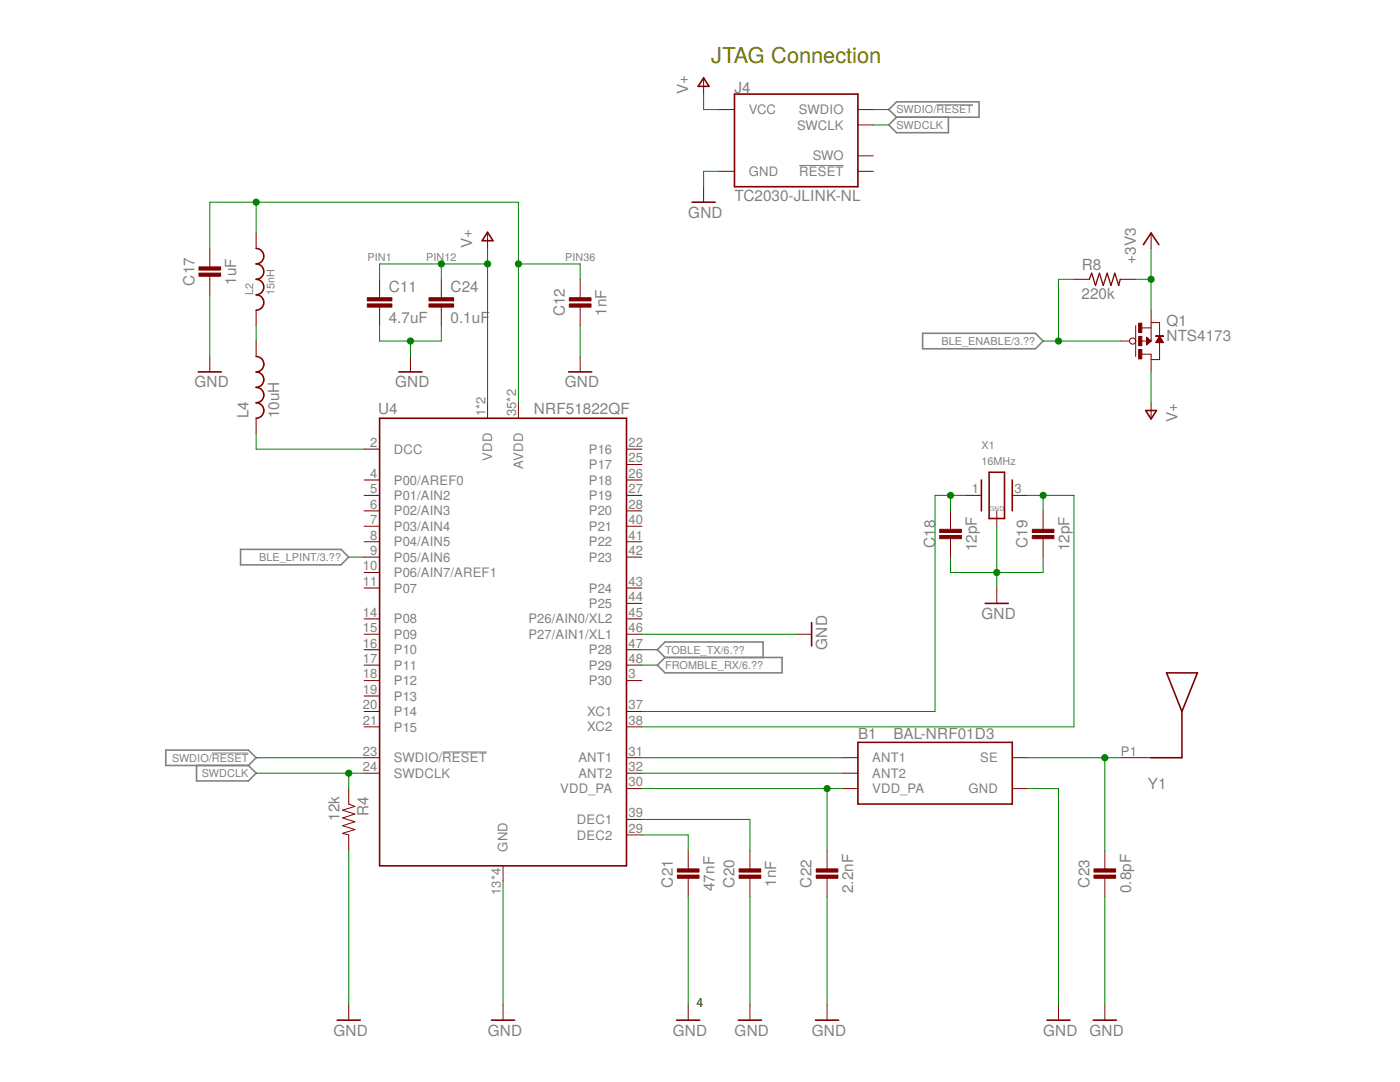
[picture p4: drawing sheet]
<svg xmlns="http://www.w3.org/2000/svg" width="279mm" height="216mm" viewBox="0 0 279 216" stroke-linecap="round" stroke-linejoin="round" font-family="sans-serif">
<path d="M159.5 33h8.9M186.9 20.9h7.3M42.3 150.3h7.3M88.3 150.1h8.9" fill="none" stroke="#808080" stroke-width=".2"/>
<path d="M177.4 21.9l1.5-1.6h16.5v3.1h-16.5zM178.9 23.4l-1.5 1.5 1.5 1.6h10.4v-3.1M184.1 66.5h22.5l1.6 1.6-1.6 1.5h-22.5zM48 109.6h20.1l1.5 1.6-1.5 1.5h-20.1zM132.7 131.2l-1.5-1.6 1.5-1.5h19.6v3.1M132.7 131.2h23.4v3.1h-23.4l-1.5-1.6zM33.1 149.7h16.5l1.5 1.5-1.5 1.5h-16.5zM39.2 152.7v3.1h10.4l1.5-1.5-1.5-1.6" fill="none" stroke="#808080" stroke-width=".32"/>
<g fill="none" stroke="#800000" stroke-width=".2">
<path d="M140.4 15.7v3.1M140.4 37.3v3M143.5 21.9h3.1M143.5 34.2h3.1M171.2 21.9h3.1M171.2 24.9h3.1M171.2 31.1h3.1M171.2 34.2h3.1M41.9 49.6v3.7M41.9 54.8v4M51.1 46.5v3.1M75.8 55.7v3.7"/>
<path d="M88.1 55.7v3.7M97.3 46.5v3.1M115.8 55.7v3.7M214.3 55.7h3.1M223.6 55.7h3.1M229.7 46.5v3.1M41.9 71.1v3.1M51.1 61.9v3.1M51.1 68.1v3M75.8 61.3v3.7M81.9 71.1v3.1M88.1 61.3v3.7"/>
<path d="M115.8 61v4M115.8 71.1v3.1M223.6 68.1h1.8M226.7 65v6.1M227.9 68.1h1.8M227.9 70.7h1.8v3.5M227.9 65.4h1.8M228.8 67.3l.9 .8-.9 .7zM228.8 68.7h.1M228.8 68.6h.2M228.8 68.6h.3M228.8 68.5h.4"/>
<path d="M228.8 68.4h.5M228.8 68.3h.6M228.8 68.2h.8M228.8 68.1h.9M228.8 68h.9M228.8 67.9h.8M228.8 67.8h.6M228.8 67.7h.5M228.8 67.6h.4M228.8 67.6h.3M228.8 67.5h.2M228.8 67.4h.1"/>
<path d="M229.7 64.4h1.7v2.7M229.7 61.9v6.2M230.7 68.3h1.4M230.8 68.2h1.3M230.8 68.1h1.2M230.9 68h1.1M230.9 67.9h1M231 67.8h.9M231 67.7h.8M231.1 67.6h.7M231.2 67.6h.5M231.2 67.5h.4"/>
<path d="M231.3 67.4h.3M231.3 67.3h.2M231.4 67.2h.1M231.4 68.4v3.4h-1.7M231.4 67.1l.8 1.3h-1.5zM51.1 83.5v3M72.7 95.8h3.1M72.7 98.8h3.1M72.7 89.6h3.1M97.3 80.4v3.1M103.5 80.4v3.1M125 95.8h3.1"/>
<path d="M125 98.8h3.1M125 89.6h3.1M125 92.7h3.1M192.8 98.8h3.1M202 98.8h3.1M229.7 80.4v3.1M72.7 101.9h3.1M72.7 105h3.1M72.7 108.1h3.1M72.7 111.2h3.1M72.7 114.2h3.1M72.7 117.3h3.1"/>
<path d="M125 101.9h3.1M125 105h3.1M125 108.1h3.1M125 111.2h3.1M125 117.3h3.1M189.7 101.9v3.7M189.7 107.2v4M198.9 101.9v3.1M198.9 117.3v3.1M208.2 101.9v3.7M208.2 107.2v4M72.7 123.5h3.1"/>
<path d="M72.7 126.6h3.1M72.7 129.6h3.1M72.7 132.7h3.1M72.7 135.8h3.1M72.7 138.9h3.1M125 123.5h3.1M125 126.6h3.1M125 129.6h3.1M125 132.7h3.1M125 135.8h3.1M125 120.4h3.1M158.9 126.6h3.1"/>
<path d="M69.6 157.4v3l1.2 .5-2.4 .8 2.4 .7-2.4 .8 2.4 .8-2.4 .8 2.4 .7-2.4 .8 1.2 .3v3.1M72.7 142h3.1M72.7 145h3.1M72.7 151.2h3.1M72.7 154.3h3.1M125 142h3.1M125 145h3.1M125 151.2h3.1M125 154.3h3.1M125 157.4h3.1M168.1 151.2h3.1M168.1 154.3h3.1"/>
<path d="M168.1 157.4h3.1M202 151.2h3.1M202 157.4h3.1M223.6 151.2h6.1M100.4 172.8v3M125 163.5h3.1M125 166.6h3.1M137.4 169.7v3.7M137.4 174.9v4M149.7 169.7v3.7M149.7 174.9v4M165.1 169.7v3.7"/>
<path d="M165.1 174.9v4M220.5 169.7v3.7M220.5 174.9v4M69.6 200.5v3.1M100.4 200.5v3.1M137.4 200.5v3.1M149.7 200.5v3.1M165.1 200.5v3.1M211.2 200.5v3.1M220.5 200.5v3.1"/>
<circle cx="226" cy="68.1" r=".61"/>
</g>
<g fill="#800000" stroke="#800000" stroke-width=".2">
<path d="M113.6 59.4h4.3v.6h-4.3z"/>
<path d="M113.6 60.6h4.3v.7h-4.3z"/>
<path d="M39.7 53.3h4.3v.6h-4.3z"/>
<path d="M39.7 54.5h4.3v.6h-4.3z"/>
<path d="M187.5 105.6h4.4v.7h-4.4z"/>
<path d="M187.5 106.8h4.4v.7h-4.4z"/>
<path d="M206 105.6h4.3v.7h-4.3z"/>
<path d="M206 106.8h4.3v.7h-4.3z"/>
<path d="M147.5 173.4h4.3v.6h-4.3z"/>
<path d="M147.5 174.6h4.3v.6h-4.3z"/>
<path d="M135.2 173.4h4.3v.6h-4.3z"/>
<path d="M135.2 174.6h4.3v.6h-4.3z"/>
<path d="M162.9 173.4h4.3v.6h-4.3z"/>
<path d="M162.9 174.6h4.3v.6h-4.3z"/>
<path d="M218.3 173.4h4.4v.6h-4.4z"/>
<path d="M218.3 174.6h4.4v.6h-4.4z"/>
<path d="M85.6 60.6h4.9v.7h-4.9z"/>
<path d="M85.6 59.4h4.9v.6h-4.9z"/>
<path d="M73.3 60.6h4.9v.7h-4.9z"/>
<path d="M73.3 59.4h4.9v.6h-4.9z"/>
<path d="M227.2 64.5h.7v1.9h-.7z"/>
<path d="M227.2 67.1h.7v1.9h-.7z"/>
<path d="M227.2 69.7h.7v1.9h-.7z"/>
<path d="M230.7 67h1.5v.1h-1.5z"/>
</g>
<g fill="none" stroke="#800000" stroke-width=".32">
<path d="M140.4 15.5l1.1 1.7h-2.2zM146.6 18.8h24.6v18.5h-24.6zM51.1 49.6a1.55 1.55 0 0 1 1.6 1.5 1.55 1.55 0 0 1-1.6 1.6 1.53 1.53 0 0 1 1.6 1.5 1.53 1.53 0 0 1-1.6 1.5 1.55 1.55 0 0 1 1.6 1.6 1.55 1.55 0 0 1-1.6 1.5 1.53 1.53 0 0 1 1.6 1.6 1.53 1.53 0 0 1-1.6 1.5M97.3 46.3l1.1 1.7h-2.2zM138.1 40.3h4.6M228.2 48.8l1.5-2.3 1.6 2.3M39.6 74.2h4.6M51.1 71.1a1.53 1.53 0 0 1 1.6 1.6 1.53 1.53 0 0 1-1.6 1.5 1.55 1.55 0 0 1 1.6 1.6 1.55 1.55 0 0 1-1.6 1.5 1.53 1.53 0 0 1 1.6 1.5 1.53 1.53 0 0 1-1.6 1.6 1.55 1.55 0 0 1 1.6 1.5 1.55 1.55 0 0 1-1.6 1.6M79.6 74.2h4.6M113.5 74.2h4.6M75.8 83.5h49.2v89.3h-49.2zM195.9 95.8v6.1"/>
<path d="M197.4 94.2h3.1v9.3h-3.1zM202 95.8v6.1M228.6 81.9h2.2l-1.1 1.7zM162 124.2v4.7M196.6 120.4h4.6M232.8 134.3h6.2l-3.1 7.7zM171.2 148.1h30.8v12.3h-30.8zM235.9 142v9.2h-6.2M67.3 203.6h4.6M98.1 203.6h4.6M135 203.6h4.7M147.3 203.6h4.7"/>
<path d="M162.8 203.6h4.6M208.9 203.6h4.7M218.2 203.6h4.6"/>
</g>
<path d="M217.4 55.7l.5-1.2 .7 2.5 .8-2.5 .8 2.5 .8-2.5 .7 2.5 .8-2.5 .8 2.5 .3-1.3" fill="none" stroke="#800000" stroke-width=".25"/>
<g fill="none" stroke="#008000" stroke-width=".2">
<path d="M140.4 18.8v3.1h3.1M143.5 34.2h-3.1v3.1M174.3 24.9h3.1M174.3 21.9h3.1M41.9 49.6v-9.3h61.6v40.1M41.9 58.8v12.3M51.1 40.3v6.2M88.1 52.7v3M97.3 52.7h-21.5v3M97.3 49.6v30.8M103.5 52.7h12.3v3M214.3 55.7h-3.1v12.4"/>
<path d="M226.7 55.7h3M229.7 49.6v12.3M51.1 65v3.1M75.8 65v3.1h12.3v-3.1M81.9 68.1v3M115.8 65v6.1M208.2 68.1h15.4M229.7 74.2v6.2M51.1 86.5v3.1h21.6M189.7 98.8v3.1M192.8 98.8h-6.2v43.2h-58.5M205.1 98.8h9.2v46.2h-86.2"/>
<path d="M208.2 98.8v3.1M69.6 111.2h3.1M189.7 111.2v3h18.5v-3M198.9 105v12.3M128.1 129.6h3.1M128.1 132.7h3.1M128.1 126.6h30.8M51.1 151.2h21.6M51.1 154.3h21.6M69.6 154.3v3.1M128.1 151.2h40M128.1 154.3h40"/>
<path d="M128.1 157.4h40M165.1 157.4v12.3M205.1 151.2h18.5M205.1 157.4h6.1v43.1M220.5 151.2v18.5M69.6 169.7v30.8M100.4 175.8v24.7M128.1 163.5h21.6v6.2M128.1 166.6h9.3v3.1M137.4 178.9v21.6M149.7 178.9v21.6M165.1 178.9v21.6"/>
<path d="M220.5 178.9v21.6"/>
</g>
<g fill="#008000" stroke="#008000" stroke-width=".2">
<circle cx="165.1" cy="157.4" r=".61"/>
<circle cx="220.5" cy="151.2" r=".61"/>
<circle cx="103.5" cy="52.7" r=".61"/>
<circle cx="51.1" cy="40.3" r=".61"/>
<circle cx="189.7" cy="98.8" r=".61"/>
<circle cx="208.2" cy="98.8" r=".61"/>
<circle cx="69.6" cy="154.3" r=".61"/>
<circle cx="229.7" cy="55.7" r=".61"/>
<circle cx="211.2" cy="68.1" r=".61"/>
<circle cx="198.9" cy="114.2" r=".61"/>
<circle cx="81.9" cy="68.1" r=".61"/>
<circle cx="88.1" cy="52.7" r=".61"/>
<circle cx="97.3" cy="52.7" r=".61"/>
</g>
<text font-size="4.3" fill="#808000" x="141.9" y="12.6">JTAG Connection</text>
<g font-size="3" fill="#808080">
<text x="137.3" y="18.8" transform="rotate(-90 137.3 18.8)">V+</text>
<text x="146.6" y="18.5">J4</text>
<text x="146.6" y="40">TC2030-JLINK-NL</text>
<text x="137.4" y="43.4">GND</text>
<text x="94.2" y="49.6" transform="rotate(-90 94.2 49.6)">V+</text>
<text x="215.9" y="53.9">R8</text>
<text x="226.6" y="52.7" transform="rotate(-90 226.6 52.7)">+3V3</text>
<text x="38.8" y="57" transform="rotate(-90 38.8 57)">C17</text>
<text x="47.1" y="56.8" transform="rotate(-90 47.1 56.8)">1uF</text>
<text x="77.6" y="58.4">C11</text>
<text x="89.9" y="58.4">C24</text>
<text x="215.9" y="59.7">220k</text>
<text x="77.6" y="64.5">4.7uF</text>
<text x="89.9" y="64.5">0.1uF</text>
<text x="112.7" y="63.1" transform="rotate(-90 112.7 63.1)">C12</text>
<text x="121" y="63" transform="rotate(-90 121 63)">1nF</text>
<text x="232.8" y="65">Q1</text>
<text x="232.8" y="68.1">NTS4173</text>
<text x="38.8" y="77.3">GND</text>
<text x="78.9" y="77.3">GND</text>
<text x="112.7" y="77.3">GND</text>
<text x="49.6" y="83.4" transform="rotate(-90 49.6 83.4)">L4</text>
<text x="55.7" y="83.5" transform="rotate(-90 55.7 83.5)">10uH</text>
<text x="75.5" y="82.5">U4</text>
<text x="106.6" y="82.5">NRF51822QF</text>
<text x="235" y="84.2" transform="rotate(-90 235 84.2)">V+</text>
<text x="186.6" y="109.3" transform="rotate(-90 186.6 109.3)">C18</text>
<text x="194.9" y="110" transform="rotate(-90 194.9 110)">12pF</text>
<text x="205.1" y="109.3" transform="rotate(-90 205.1 109.3)">C19</text>
<text x="213.4" y="110" transform="rotate(-90 213.4 110)">12pF</text>
<text x="195.9" y="123.5">GND</text>
<text x="165.1" y="129.6" transform="rotate(-90 165.1 129.6)">GND</text>
<text x="171.2" y="147.5">B1</text>
<text x="178.3" y="147.5">BAL-NRF01D3</text>
<text x="229.1" y="157.4">Y1</text>
<text x="67.7" y="163.8" transform="rotate(-90 67.7 163.8)">12k</text>
<text x="73.6" y="162.8" transform="rotate(-90 73.6 162.8)">R4</text>
<text x="134.3" y="177.1" transform="rotate(-90 134.3 177.1)">C21</text>
<text x="142.6" y="177.8" transform="rotate(-90 142.6 177.8)">47nF</text>
<text x="146.6" y="177.1" transform="rotate(-90 146.6 177.1)">C20</text>
<text x="154.9" y="176.9" transform="rotate(-90 154.9 176.9)">1nF</text>
<text x="162" y="177.1" transform="rotate(-90 162 177.1)">C22</text>
<text x="170.3" y="178.2" transform="rotate(-90 170.3 178.2)">2.2nF</text>
<text x="217.4" y="177.1" transform="rotate(-90 217.4 177.1)">C23</text>
<text x="225.7" y="178.2" transform="rotate(-90 225.7 178.2)">0.8pF</text>
<text x="66.5" y="206.6">GND</text>
<text x="97.3" y="206.6">GND</text>
<text x="134.3" y="206.6">GND</text>
<text x="146.6" y="206.6">GND</text>
<text x="162" y="206.6">GND</text>
<text x="208.2" y="206.6">GND</text>
<text x="217.4" y="206.6">GND</text>
</g>
<text font-size="2.7" x="139" y="200.9">4</text>
<g font-size="2.6" fill="#808080">
<text x="149.4" y="22.8">VCC</text>
<text x="159.4" y="22.8">SWDIO</text>
<text x="159.1" y="25.9">SWCLK</text>
<text x="149.4" y="35.1">GND</text>
<text x="159.5" y="35.1">RESET</text>
<text x="162.2" y="32">SWO</text>
<text x="96.9" y="83" transform="rotate(-90 96.9 83)">1*2</text>
<text x="103" y="83" transform="rotate(-90 103 83)">35*2</text>
<text x="73.9" y="89.2">2</text>
<text x="125.5" y="89.2">22</text>
<text x="73.9" y="95.3">4</text>
<text x="78.6" y="90.5">DCC</text>
<text x="98.2" y="91.9" transform="rotate(-90 98.2 91.9)">VDD</text>
<text x="104.4" y="93.5" transform="rotate(-90 104.4 93.5)">AVDD</text>
<text x="117.5" y="90.5">P16</text>
<text x="117.5" y="93.6">P17</text>
<text x="125.5" y="92.3">25</text>
<text x="125.5" y="95.3">26</text>
<text x="73.9" y="98.4">5</text>
<text x="73.9" y="101.5">6</text>
<text x="78.6" y="96.7">P00/AREF0</text>
<text x="78.6" y="99.8">P01/AIN2</text>
<text x="117.5" y="96.7">P18</text>
<text x="117.5" y="99.8">P19</text>
<text x="125.5" y="98.4">27</text>
<text x="125.5" y="101.5">28</text>
<text x="194" y="98.4">1</text>
<text x="202.4" y="98.4">3</text>
<text x="73.9" y="104.6">7</text>
<text x="73.9" y="107.7">8</text>
<text x="78.6" y="102.9">P02/AIN3</text>
<text x="78.6" y="105.9">P03/AIN4</text>
<text x="117.5" y="102.8">P20</text>
<text x="117.5" y="105.9">P21</text>
<text x="125.5" y="104.6">40</text>
<text x="125.5" y="107.7">41</text>
<text x="72.4" y="113.8">10</text>
<text x="73.9" y="110.7">9</text>
<text x="78.6" y="109">P04/AIN5</text>
<text x="78.6" y="112.1">P05/AIN6</text>
<text x="117.5" y="109">P22</text>
<text x="117.5" y="112.1">P23</text>
<text x="125.5" y="110.7">42</text>
<text x="72.4" y="116.9">11</text>
<text x="78.6" y="115.2">P06/AIN7/AREF1</text>
<text x="78.6" y="118.3">P07</text>
<text x="117.5" y="118.2">P24</text>
<text x="125.5" y="116.9">43</text>
<text x="125.5" y="120">44</text>
<text x="72.4" y="123.1">14</text>
<text x="78.6" y="124.4">P08</text>
<text x="105.5" y="124.4">P26/AIN0/XL2</text>
<text x="117.5" y="121.3">P25</text>
<text x="125.5" y="123.1">45</text>
<text x="72.4" y="126.1">15</text>
<text x="72.4" y="129.2">16</text>
<text x="78.6" y="127.5">P09</text>
<text x="78.6" y="130.6">P10</text>
<text x="105.5" y="127.5">P27/AIN1/XL1</text>
<text x="117.5" y="130.6">P28</text>
<text x="125.5" y="126.1">46</text>
<text x="125.5" y="129.2">47</text>
<text x="72.4" y="132.3">17</text>
<text x="72.4" y="135.4">18</text>
<text x="78.6" y="133.6">P11</text>
<text x="78.6" y="136.7">P12</text>
<text x="117.5" y="133.6">P29</text>
<text x="117.5" y="136.7">P30</text>
<text x="125.5" y="132.3">48</text>
<text x="125.5" y="135.4">3</text>
<text x="72.4" y="138.5">19</text>
<text x="72.4" y="141.5">20</text>
<text x="78.6" y="139.8">P13</text>
<text x="78.6" y="142.9">P14</text>
<text x="117.2" y="142.9">XC1</text>
<text x="125.5" y="141.5">37</text>
<text x="72.4" y="144.6">21</text>
<text x="78.6" y="146">P15</text>
<text x="117.2" y="146">XC2</text>
<text x="125.5" y="144.6">38</text>
<text x="72.4" y="150.8">23</text>
<text x="72.4" y="153.9">24</text>
<text x="78.6" y="152.1">SWDIO/RESET</text>
<text x="78.6" y="155.2">SWDCLK</text>
<text x="115.4" y="152.1">ANT1</text>
<text x="115.4" y="155.2">ANT2</text>
<text x="125.5" y="150.8">31</text>
<text x="125.5" y="153.9">32</text>
<text x="174.1" y="152.1">ANT1</text>
<text x="174.1" y="155.2">ANT2</text>
<text x="195.6" y="152.1">SE</text>
<text x="223.7" y="150.8">P1</text>
<text x="111.8" y="158.3">VDD_PA</text>
<text x="125.5" y="156.9">30</text>
<text x="174.1" y="158.3">VDD_PA</text>
<text x="193.3" y="158.3">GND</text>
<text x="115.1" y="164.4">DEC1</text>
<text x="115.1" y="167.5">DEC2</text>
<text x="125.5" y="163.1">39</text>
<text x="125.5" y="166.2">29</text>
<text x="101.3" y="169.9" transform="rotate(-90 101.3 169.9)">GND</text>
<text x="100" y="178.5" transform="rotate(-90 100 178.5)">13*4</text>
</g>
<g font-size="2.2" fill="#808080">
<text x="178.9" y="22.6">SWDIO/RESET</text>
<text x="178.9" y="25.7">SWDCLK</text>
<text x="73.3" y="52">PIN1</text>
<text x="85.1" y="52">PIN12</text>
<text x="112.8" y="52">PIN36</text>
<text x="50.5" y="58.8" transform="rotate(-90 50.5 58.8)">L2</text>
<text x="54.8" y="58.8" transform="rotate(-90 54.8 58.8)">15nH</text>
<text x="187.9" y="68.8">BLE_ENABLE/3.??</text>
<text x="195.9" y="89.6">X1</text>
<text x="195.9" y="92.7">16MHz</text>
<text x="51.7" y="111.9">BLE_LPINT/3.??</text>
<text x="132.7" y="130.4">TOBLE_TX/6.??</text>
<text x="132.7" y="133.5">FROMBLE_RX/6.??</text>
<text x="34.3" y="152">SWDIO/RESET</text>
<text x="40.3" y="155.1">SWDCLK</text>
</g>
<text font-size="1.3" fill="#808080" x="197.5" y="101.9">GND</text>
</svg>
